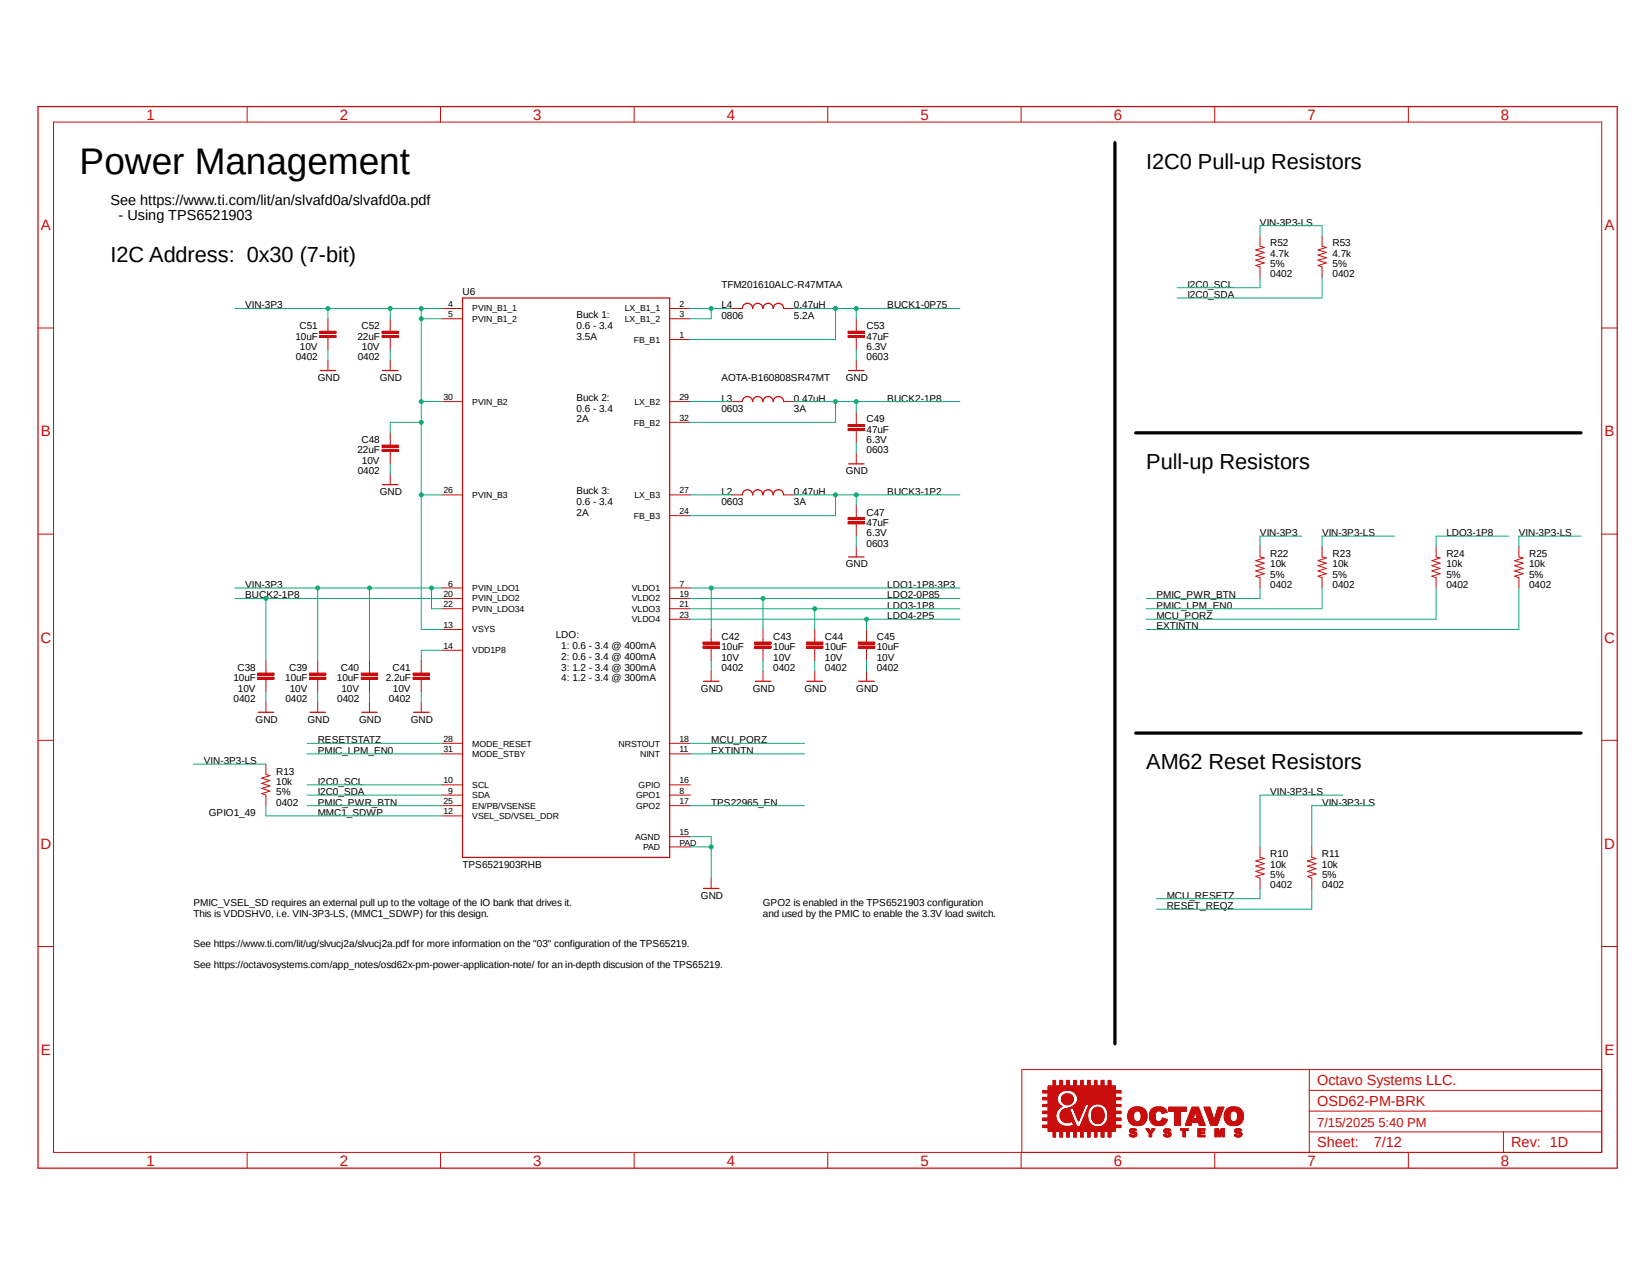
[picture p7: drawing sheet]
<svg xmlns="http://www.w3.org/2000/svg" width="279mm" height="216mm" viewBox="0 0 279 216" stroke-linecap="round" stroke-linejoin="round" font-family="sans-serif">
<path d="M191.2 4.1l-187.1 103.9M4.1 107.9l187.2 103.9" fill="none" stroke="#fff" stroke-width=".17"/>
<path d="M188.7 24.1v152.5M192.2 73.2h75.3M192.2 124h75.3" fill="none" stroke="#000" stroke-width=".55"/>
<g fill="none" stroke="#c90d0c" stroke-width=".34">
<path d="M54.1 56.2h2.8M54.1 56.9h2.8M64.6 56.2h2.8M64.6 56.9h2.8M143.5 56.2h2.8M143.5 56.9h2.8M64.6 75.5h2.8M64.6 76.2h2.8M143.5 72h2.8M143.5 72.7h2.8M143.5 87.8h2.8M143.5 88.5h2.8"/>
<path d="M43.6 114h2.8M43.6 114.8h2.8M52.4 114h2.8M52.4 114.8h2.8M61.1 114h2.8M61.1 114.8h2.8M69.9 114h2.8M69.9 114.8h2.8M119 108.8h2.8M119 109.5h2.8M127.7 108.8h2.8M127.7 109.5h2.8"/>
<path d="M136.5 108.8h2.8M136.5 109.5h2.8M145.2 108.8h2.8M145.2 109.5h2.8"/>
</g>
<g fill="none" stroke="#c90d0c" stroke-width=".17">
<path d="M41.8 18v2.7M74.5 18v2.7M107.3 18v2.7M140.1 18v2.7M172.8 18v2.7M205.6 18v2.7M238.3 18v2.7M9.1 20.7h262v174.3h-262zM213.2 39.9v1.8l.8 .2-1.5 .4 1.5 .4-1.5 .5 1.5 .4-1.5 .4 1.5 .5-1.5 .4 .7 .3v1.7M223.7 39.9v1.8l.8 .2-1.4 .4 1.4 .4-1.4 .5 1.4 .4-1.4 .4 1.4 .5-1.4 .4 .6 .3v1.7M6.4 55.5h2.7M54.1 56h2.8v.4h-2.8z"/>
<path d="M54.1 56.8h2.8v.3h-2.8zM55.5 53.9v2.1M55.5 57.1v2.1M64.6 56h2.8v.4h-2.8zM64.6 56.8h2.8v.3h-2.8zM66 53.9v2.1M66 57.1v2.1M74.8 52.2h3.5M74.8 53.9h3.5M113.3 52.2h3.5M113.3 53.9h3.5M113.3 57.4h3.5"/>
<path d="M123.9 52.2h1.7M132.6 52.2h1.8M143.5 56h2.8v.4h-2.8zM143.5 56.8h2.8v.3h-2.8zM144.9 53.9v2.1M144.9 57.1v2.1M271.1 55.5h2.6M55.5 61v1.7M64.6 75.3h2.8v.3h-2.8zM64.6 76h2.8v.4h-2.8zM66 61v1.7M66 73.2v2.1"/>
<path d="M66 76.4v2.1M74.8 67.9h3.5M113.3 67.9h3.5M113.3 71.5h3.5M123.9 67.9h1.7M132.6 67.9h1.8M143.5 71.8h2.8v.4h-2.8zM143.5 72.5h2.8v.4h-2.8zM144.9 61v1.7M144.9 69.7v2.1M144.9 72.9v2.1M144.9 76.7v1.8"/>
<path d="M6.4 90.4h2.7M66 80.2v1.8M74.8 83.7h3.5M74.8 99.5h3.5M113.3 83.7h3.5M113.3 99.5h3.5M113.3 87.2h3.5M123.9 83.7h1.7M132.6 83.7h1.8M143.5 87.6h2.8v.3h-2.8zM143.5 88.3h2.8v.3h-2.8zM144.9 85.5v2.1"/>
<path d="M144.9 88.6v2.1M144.9 92.5v1.7M213.2 92.5v1.7l.8 .2-1.5 .5 1.5 .4-1.5 .4 1.5 .5-1.5 .4 1.5 .5-1.5 .4 .7 .2v1.8M223.7 92.5v1.7l.8 .2-1.4 .5 1.4 .4-1.4 .4 1.4 .5-1.4 .4 1.4 .5-1.4 .4 .6 .2v1.8M243 92.5v1.7l.7 .2-1.4 .5 1.4 .4-1.4 .4 1.4 .5-1.4 .4 1.4 .5-1.4 .4 .7 .2v1.8M257 92.5v1.7l.8 .2-1.5 .5 1.5 .4-1.5 .4 1.5 .5-1.5 .4 1.5 .5-1.5 .4 .7 .2v1.8M271.1 90.4h2.6M43.6 113.9h2.8v.3h-2.8zM43.6 114.6h2.8v.3h-2.8zM45 111.8v2.1M45 114.9v2.1M45 118.8v1.7"/>
<path d="M52.4 113.9h2.8v.3h-2.8zM52.4 114.6h2.8v.3h-2.8zM53.8 111.8v2.1M53.8 114.9v2.1M53.8 118.8v1.7M61.1 113.9h2.8v.3h-2.8zM61.1 114.6h2.8v.3h-2.8zM62.5 111.8v2.1M62.5 114.9v2.1M62.5 118.8v1.7M69.9 113.9h2.8v.3h-2.8zM69.9 114.6h2.8v.3h-2.8z"/>
<path d="M71.3 111.8v2.1M71.3 114.9v2.1M71.3 118.8v1.7M74.8 101.3h3.5M74.8 103h3.5M74.8 106.5h3.5M74.8 110h3.5M113.3 101.3h3.5M113.3 103h3.5M113.3 104.8h3.5M119 108.6h2.8v.4h-2.8zM119 109.3h2.8v.3h-2.8z"/>
<path d="M120.4 106.5v2.1M120.4 109.7v2.1M120.4 113.5v1.8M127.7 108.6h2.8v.4h-2.8zM127.7 109.3h2.8v.3h-2.8zM129.1 106.5v2.1M129.1 109.7v2.1M129.1 113.5v1.8M136.5 108.6h2.8v.4h-2.8zM136.5 109.3h2.8v.3h-2.8zM137.9 106.5v2.1M137.9 109.7v2.1"/>
<path d="M137.9 113.5v1.8M145.2 108.6h2.8v.4h-2.8zM145.2 109.3h2.8v.3h-2.8zM146.6 106.5v2.1M146.6 109.7v2.1M146.6 113.5v1.8M6.4 125.3h2.7M45 129.3v1.8l.7 .1-1.4 .5 1.4 .4-1.4 .4 1.4 .5-1.4 .4 1.4 .5-1.4 .4 .7 .2v1.8M74.8 132.8h3.5M74.8 134.5h3.5M74.8 136.3h3.5M74.8 138h3.5"/>
<path d="M74.8 125.8h3.5M74.8 127.6h3.5M113.3 132.8h3.5M113.3 134.5h3.5M113.3 136.3h3.5M113.3 125.8h3.5M113.3 127.6h3.5M271.1 125.3h2.6M113.3 143.3h3.5M113.3 141.6h3.5M120.4 148.6v1.7M213.2 143.3v1.8l.8 .1-1.5 .5 1.5 .4-1.5 .5 1.5 .4-1.5 .4 1.5 .5-1.5 .4 .7 .3v1.7"/>
<path d="M222 143.3v1.8l.7 .1-1.4 .5 1.4 .4-1.4 .5 1.4 .4-1.4 .4 1.4 .5-1.4 .4 .7 .3v1.7M6.4 160.1h2.7M271.1 160.1h2.6M41.8 195v2.7M74.5 195v2.7M107.3 195v2.7M140.1 195v2.7M172.8 195v2.7M176.4 188h2.5M176.4 190.8h13.3M176.4 190.7h13.3M176.4 190.6h9.3"/>
<path d="M176.4 190.6h8.9M176.4 190.5h3.9M176.4 190.5h3.6M176.4 190.5h3.5M176.4 190.4h3.4M176.4 190.4h3.2M176.4 189.6h2.5M176.4 189.6h2.4M176.4 189.5h2.4M176.4 189.4h2.4M176.4 189.3h2.4M176.4 189.3h2.3"/>
<path d="M176.4 189.2h2.3M176.4 188.4h2.3M176.4 188.3h2.4M176.4 188.2h2.4M176.4 188.1h2.4M176.4 187.2h3.3M176.4 187.1h3.2M176.4 187.1h3.1M176.4 187h3.1M176.4 187h3M176.4 186.9h3M176.4 186.9h2.9"/>
<path d="M176.4 186.9h2.8M176.4 186.1h2.5M176.4 186h2.5M176.4 185.9h2.5M176.4 185.8h2.5M176.4 185.7h2.5M176.4 184.9h3M176.4 184.8h3.1M176.4 184.7h3.2M176.4 184.7h3.3M176.4 184.7h3.4M176.4 184.6h3.4"/>
<path d="M176.4 184.6h3.6M176.4 184.5h3.9M177.4 184.5h3.2M177.4 191.4h11.4M177.4 191.3h11.4M177.4 191.2h11.4M177.4 191.1h11.4M177.4 191h11.4M177.4 190.9h11.4M177.4 190.8h11.4M177.4 190.3h2.2M177.4 190.3h2.1"/>
<path d="M177.4 190.2h2M177.4 190.2h1.9M177.4 190.1h1.8M177.4 190h1.8M177.4 190h1.7M177.4 189.9h1.7M177.4 189.9h1.6M177.4 189.8h1.6M177.4 189.7h1.5M177.4 189.1h1.3M177.4 189h1.3M177.4 188.9h1.3"/>
<path d="M177.4 188.9h1.2M177.4 188.8h1.2M177.4 188.7h1.3M177.4 188.6h1.3M177.4 188.5h1.3M177.4 188h1.5M177.4 187.9h1.5M177.4 187.9h1.6M177.4 187.8h1.6M177.4 187.7h1.7M177.4 187.7h1.8M177.4 187.6h1.8"/>
<path d="M177.4 187.5h1.9M177.4 187.5h2M177.4 187.4h2M177.4 187.4h2.1M177.4 187.3h2.2M177.4 186.8h1.8M177.4 186.7h1.8M177.4 186.7h1.7M177.4 186.6h1.7M177.4 186.6h1.6M177.4 186.5h1.6M177.4 186.4h1.6"/>
<path d="M177.4 186.3h1.5M177.4 186.2h1.5M177.4 186.1h1.5M177.4 185.6h1.5M177.4 185.5h1.6M177.4 185.4h1.6M177.4 185.3h1.6M177.4 185.3h1.7M177.4 185.2h1.7M177.4 185.2h1.8M177.4 185.1h1.8M177.4 185h1.8"/>
<path d="M177.4 185h1.9M177.4 184.4h11.4M177.4 184.3h11.4M177.4 184.2h11.4M177.4 184.1h11.4M177.4 184h11.4M177.4 183.9h11.4M177.4 183.8h11.4M177.4 183.7h11.4M178.2 191.5h.4M178.2 192.4h.4M178.2 192.3h.4"/>
<path d="M178.2 192.2h.4M178.2 192.1h.4M178.2 192h.4M178.2 191.9h.4M178.2 191.8h.4M178.2 191.7h.4M178.2 191.6h.4M178.2 183.7h.4M178.2 183.6h.4M178.2 183.5h.4M178.2 183.4h.4M178.2 183.3h.4"/>
<path d="M178.2 183.2h.4M178.2 183.1h.4M178.2 183h.4M178.2 182.9h.4M178.2 182.8h.4M179.4 191.5h.4M179.4 192.4h.4M179.4 192.3h.4M179.4 192.2h.4M179.4 192.1h.4M179.4 192h.4M179.4 191.9h.4"/>
<path d="M179.4 191.8h.4M179.4 191.7h.4M179.4 191.6h.4M179.4 183.7h.4M179.4 183.6h.4M179.4 183.5h.4M179.4 183.4h.4M179.4 183.3h.4M179.4 183.2h.4M179.4 183.1h.4M179.4 183h.4M179.4 182.9h.4"/>
<path d="M179.4 182.8h.4M179.4 189.1h2.2M179.4 189h2.2M179.4 189h2.1M179.4 188.9h2.1M179.4 188.8h2.1M179.4 188.7h2M179.4 188.6h2M179.4 188.5h2M179.4 188.5h1.9M179.4 188.4h1.9M179.5 189.2h2.2"/>
<path d="M179.5 189.1h2.1M179.5 188.4h1.8M179.5 189.3h2.2M179.5 188.3h1.8M179.5 189.4h2.2M179.5 188.2h1.8M179.5 188.2h1.7M179.6 189.4h2.1M179.6 188.1h1.6M179.6 188h1.5M179.6 189.5h2.2M179.6 189.5h2.1"/>
<path d="M179.6 186.2h2M179.6 186.2h2.1M179.6 186.1h2.1M179.6 186h2.1M179.6 185.9h2.1M179.6 185.8h2.1M179.7 189.6h2.1M179.7 188h1.4M179.7 186.4h1.9M179.7 186.3h1.9M179.7 185.7h1.9M179.7 185.6h1.9"/>
<path d="M179.7 186.4h1.8M179.7 185.5h1.8M179.7 187.9h1.4M179.8 189.7h2M179.8 187.9h1.3M179.8 186.5h1.7M179.8 185.5h1.7M179.8 189.7h2.1M179.8 187.8h1.3M179.8 186.6h1.7M179.8 185.4h1.7M179.8 185.4h1.6"/>
<path d="M179.9 189.7h1.5M179.9 186.6h1.5M179.9 185.3h1.5M179.9 189.8h1.5M179.9 187.7h1.2M180 186.7h1.3M180 185.3h1.3M180 189.8h1.3M180 187.7h1M180 186.8h1.3M180 185.2h1.2M180.1 189.9h1"/>
<path d="M180.1 187.6h1M180.1 186.8h1M180.1 185.2h1M180.2 187.6h1.1M180.2 186.9h.9M180.2 185.1h.9M180.3 189.9h.8M180.3 186.9h.6M180.4 189.9h.5M180.4 185.1h.4M180.5 186.9h.3M180.5 191.5h.5"/>
<path d="M180.5 192.4h.5M180.5 192.3h.5M180.5 192.2h.5M180.5 192.1h.5M180.5 192h.5M180.5 191.9h.5M180.5 191.8h.5M180.5 191.7h.5M180.5 191.6h.5M180.5 187.5h.9M180.5 183.7h.5M180.5 183.6h.5"/>
<path d="M180.5 183.5h.5M180.5 183.4h.5M180.5 183.3h.5M180.5 183.2h.5M180.5 183.1h.5M180.5 183h.5M180.5 182.9h.5M180.5 182.8h.5M180.7 184.5h8.1M180.7 187.5h.8M180.8 187.5h2.7M181 190.5h1.2"/>
<path d="M181 187.4h2.5M181.1 187.4h2.4M181.1 184.5h8.6M181.2 190.5h1M181.3 187.3h2.2M181.3 184.6h8.4M181.4 190.5h.8M181.4 187.3h2.1M181.4 187.2h2.2M181.4 184.6h8.3M181.4 189.7h.5M181.5 190.4h.6"/>
<path d="M181.5 189.9h.4M181.5 189.8h.4M181.5 187.2h2.1M181.5 184.7h8.2M181.5 190h.4M181.6 190.1h.4M181.6 190h.4M181.6 184.7h8.1M181.6 190.2h.4M181.6 187.5h1.9M181.7 190.4h.4M181.7 190.3h.4"/>
<path d="M181.7 190.2h.4M181.7 187.7h1.6M181.7 187.7h1.7M181.7 187.6h1.7M181.7 187.1h1.9M181.7 184.7h8M181.7 191.5h.5M181.7 192.4h.5M181.7 192.3h.5M181.7 192.2h.5M181.7 192.1h.5M181.7 192h.5"/>
<path d="M181.7 191.9h.5M181.7 191.8h.5M181.7 191.7h.5M181.7 191.6h.5M181.7 187.8h1.6M181.7 183.7h.5M181.7 183.6h.5M181.7 183.5h.5M181.7 183.4h.5M181.7 183.3h.5M181.7 183.2h.5M181.7 183.1h.5"/>
<path d="M181.7 183h.5M181.7 182.9h.5M181.7 182.8h.5M181.7 187.9h1.6M181.7 187h1.9M181.7 184.8h8M181.8 188h1.5M181.8 187.9h1.5M181.8 187h1.9M181.8 188h1.4M181.8 184.8h7.9M181.9 188.2h1.2"/>
<path d="M181.9 188.2h1.3M181.9 188.1h1.3M181.9 186.9h1.8M181.9 184.9h7.8M181.9 188.3h1.2M181.9 186.9h3.3M181.9 188.4h1.2M181.9 185h6.9M182 188.5h1M182 188.4h1.1M182 186.9h3.3M182 185h6.8"/>
<path d="M182 188.6h1M182 186.8h3.5M182.1 188.7h.8M182.1 188.7h.9M182.1 188.6h.9M182.1 186.8h6.7M182.1 185.1h6.7M182.1 188.8h.8M182.1 186.7h6.7M182.1 185.2h6.7M182.2 188.9h.7M182.2 188.8h.7"/>
<path d="M182.2 186.7h6.6M182.2 186.6h6.6M182.2 185.2h6.6M182.2 189h.6M182.2 185.3h6.6M182.2 189.1h.6M182.3 189.2h.4M182.3 189.2h.5M182.3 189.1h.5M182.3 186.5h6.5M182.3 186.4h6.5M182.3 185.5h6.5"/>
<path d="M182.3 185.4h6.5M182.3 189.3h.4M182.3 186.3h6.5M182.3 186.2h6.5M182.3 185.8h7.4M182.3 185.7h7.4M182.3 185.6h6.5M182.4 189.4h.3M182.4 186.1h6.4M182.4 186.1h7.3M182.4 186h7.3M182.4 185.9h7.3"/>
<path d="M182.4 185.8h7.3M182.4 189.5h.2M182.5 189.6h.1M182.5 189.5h.1M182.5 189.7h.1M182.8 190.5h2.3M182.8 190.5h2.2M182.8 190.4h2.1M182.9 191.5h.4M182.9 192.4h.4M182.9 192.3h.4M182.9 192.2h.4"/>
<path d="M182.9 192.1h.4M182.9 192h.4M182.9 191.9h.4M182.9 191.8h.4M182.9 191.7h.4M182.9 191.6h.4M182.9 190.4h1.9M182.9 190.3h1.8M182.9 190.2h1.8M182.9 183.7h.4M182.9 183.6h.4M182.9 183.5h.4"/>
<path d="M182.9 183.4h.4M182.9 183.3h.4M182.9 183.2h.4M182.9 183.1h.4M182.9 183h.4M182.9 182.9h.4M182.9 182.8h.4M182.9 190.2h1.7M183 190.2h1.5M183 190.1h1.5M183 190h1.5M183 190h1.4"/>
<path d="M183 189.9h1.4M183.1 189.9h1.3M183.1 189.9h1.2M183.1 189.8h1.2M183.1 189.7h1.2M183.1 189.7h1.1M183.2 189.7h1M183.2 189.6h1M183.2 189.5h.9M183.3 189.5h.8M183.3 189.4h.8M183.3 189.3h.8"/>
<path d="M183.3 189.2h.8M183.4 189.1h.7M183.4 189h.7M183.5 189h.6M183.5 188.9h.6M183.5 188.8h.6M183.6 188.7h.5M183.6 188.6h.5M183.6 188.5h.5M183.7 188.5h.4M183.7 188.4h.4M183.7 188.3h.4"/>
<path d="M183.8 188.2h.3M183.8 188.1h.3M183.9 188h.2M183.9 187.9h.3M183.9 187.8h.3M184 187.7h.3M184 191.5h.5M184 192.4h.5M184 192.3h.5M184 192.2h.5M184 192.1h.5M184 192h.5"/>
<path d="M184 191.9h.5M184 191.8h.5M184 191.7h.5M184 191.6h.5M184 187.6h.3M184 183.7h.5M184 183.6h.5M184 183.5h.5M184 183.4h.5M184 183.3h.5M184 183.2h.5M184 183.1h.5"/>
<path d="M184 183h.5M184 182.9h.5M184 182.8h.5M184.1 187.5h.3M184.1 187.4h.3M184.1 187.4h.4M184.1 187.3h.4M184.1 187.3h.5M184.1 187.2h.5M184.2 187.2h.5M184.2 187.1h.6M184.3 187h.6"/>
<path d="M184.3 186.9h.8M184.7 189.2h2.1M184.7 189.1h2.1M184.7 189h2.2M184.7 188.9h2.2M184.7 188.8h2.2M184.7 188.7h2.2M184.7 188.6h2.2M184.7 188.5h2.2M184.7 188.4h2.2M184.7 188.4h2.1M184.7 188.3h2.1"/>
<path d="M184.7 188.2h2.1M184.8 189.4h2M184.8 189.3h2M184.8 188.1h2M184.8 188h2M184.8 189.4h1.9M184.8 188h1.9M184.9 189.5h1.8M184.9 187.9h1.8M184.9 189.7h1.7M184.9 189.6h1.7M184.9 189.6h1.8"/>
<path d="M184.9 187.8h1.7M185 189.7h1.6M185 187.7h1.6M185 189.8h1.6M185 189.8h1.5M185.1 187.6h1.4M185.1 189.9h1.3M185.2 189.9h1.2M185.2 187.5h1.2M185.2 191.5h.4M185.2 192.4h.4M185.2 192.3h.4"/>
<path d="M185.2 192.2h.4M185.2 192.1h.4M185.2 192h.4M185.2 191.9h.4M185.2 191.8h.4M185.2 191.7h.4M185.2 191.6h.4M185.2 183.7h.4M185.2 183.6h.4M185.2 183.5h.4M185.2 183.4h.4M185.2 183.3h.4"/>
<path d="M185.2 183.2h.4M185.2 183.1h.4M185.2 183h.4M185.2 182.9h.4M185.2 182.8h.4M185.3 190h1.1M185.3 187.5h1M185.3 190h1M185.3 187.4h1M185.4 187.4h.8M185.5 190.1h.6M185.6 190.1h.3"/>
<path d="M185.7 187.3h.2M185.9 190.6h3.8M186.1 186.8h2.7M186.3 186.9h3.4M186.3 190.6h3.4M186.4 191.5h.4M186.4 192.4h.4M186.4 192.3h.4M186.4 192.2h.4M186.4 192.1h.4M186.4 192h.4M186.4 191.9h.4"/>
<path d="M186.4 191.8h.4M186.4 191.7h.4M186.4 191.6h.4M186.4 186.9h3.3M186.4 183.7h.4M186.4 183.6h.4M186.4 183.5h.4M186.4 183.4h.4M186.4 183.3h.4M186.4 183.2h.4M186.4 183.1h.4M186.4 183h.4"/>
<path d="M186.4 182.9h.4M186.4 182.8h.4M186.4 190.5h3.3M186.5 186.9h3.2M186.5 190.5h3.2M186.6 190.5h3.1M186.6 187h3.1M186.6 190.4h3.1M186.7 187h3M186.7 187.1h3M186.8 190.4h2.9M186.8 190.3h2"/>
<path d="M186.8 187.1h2.9M186.8 187.2h2.9M186.9 190.3h1.9M186.9 190.2h1.9M186.9 187.2h2.8M187 190.2h1.8M187 187.3h1.8M187 190.1h1.8M187.1 190.1h1.7M187.1 187.4h1.7M187.1 190h1.7M187.2 190h1.6"/>
<path d="M187.2 189.9h1.6M187.2 187.5h1.6M187.2 187.4h1.6M187.2 187.6h1.6M187.2 189.8h1.6M187.3 189.8h1.5M187.3 187.7h1.5M187.3 187.6h1.5M187.3 189.7h1.5M187.3 187.8h1.5M187.4 189.7h1.4M187.4 189.6h2.3"/>
<path d="M187.4 189.5h2.3M187.4 188h1.4M187.4 187.9h1.4M187.4 187.8h1.4M187.4 188h2.3M187.4 189.4h2.3M187.4 188.1h2.3M187.5 189.3h2.2M187.5 189.2h2.2M187.5 188.3h2.2M187.5 188.2h2.2M187.5 188.1h2.2"/>
<path d="M187.5 189.1h1.3M187.5 189h1.3M187.5 188.9h1.3M187.5 188.8h1.3M187.5 188.7h1.3M187.5 188.6h1.3M187.5 188.5h1.3M187.5 188.4h2.2M187.5 191.5h.5M187.5 192.4h.5M187.5 192.3h.5M187.5 192.2h.5"/>
<path d="M187.5 192.1h.5M187.5 192h.5M187.5 191.9h.5M187.5 191.8h.5M187.5 191.7h.5M187.5 191.6h.5M187.5 183.7h.5M187.5 183.6h.5M187.5 183.5h.5M187.5 183.4h.5M187.5 183.3h.5M187.5 183.2h.5"/>
<path d="M187.5 183.1h.5M187.5 183h.5M187.5 182.9h.5M187.5 182.8h.5M190.8 189.1h1.1M190.8 189h1.1M190.8 188.9h1.1M190.8 188.8h1.1M190.8 188.7h1.1M190.8 188.6h1.1M190.9 189.3h1M190.9 189.2h1"/>
<path d="M190.9 189.1h1M190.9 188.6h1M190.9 188.5h1M190.9 188.4h1M190.9 189.4h1M190.9 188.3h1M191 189.6h1M191 189.5h1M191 189.5h.9M191 188.3h.9M191 188.2h1M191 188.2h1.1"/>
<path d="M191 189.6h1.1M191 188.1h1.1M191.1 188h1.2M191.1 189.8h2.8M191.1 189.7h1.2M191.1 189.7h1.1M191.1 189.7h1M191.1 188h1.1M191.1 188h2.8M191.1 192h.5M191.1 192h.4M191.1 191.9h.4"/>
<path d="M191.1 187.9h2.8M191.1 192.1h.5M191.1 191.4h.5M191.1 191.3h.5M191.1 189.9h2.7M191.1 187.9h2.7M191.1 187.8h2.7M191.2 192.2h1.1M191.2 191.5h.8M191.2 191.4h.7M191.2 191.3h.4M191.2 191.2h.4"/>
<path d="M191.2 189.9h2.6M191.2 187.8h2.6M191.2 191.5h.9M191.2 191.6h1M191.2 191.2h1.1M191.2 191.1h1.1M191.2 190h2.6M191.3 192.3h1M191.3 191.9h.2M191.3 191.6h1M191.3 191.6h.9M191.3 191.1h1"/>
<path d="M191.3 191.1h.9M191.3 190h2.4M191.3 187.7h2.4M191.3 192.3h.9M191.3 190.1h2.4M191.3 190.1h2.3M191.3 187.6h2.3M191.4 191.7h.9M191.4 191h.7M191.4 190.2h2.2M191.4 187.6h2.2M191.4 192.4h.7"/>
<path d="M191.4 190.2h2.1M191.5 191h.5M191.5 187.5h2M191.5 190.2h2M191.6 192.4h.3M191.6 191.8h.8M191.6 190.3h1.8M191.6 187.5h1.8M191.6 190.3h1.7M191.6 187.4h1.7M191.7 191.8h.7M191.7 190.4h1.6"/>
<path d="M191.7 187.4h1.6M191.8 191.2h.5M191.9 192.1h.5M191.9 191.9h.5M191.9 190.4h1.2M191.9 191.3h.4M191.9 187.3h1.1M192 192h.4M192.1 187.3h.8M192.2 190.5h.6M192.7 188h1.2M192.7 189.7h1.2"/>
<path d="M192.8 189.7h1.1M192.8 188h1.1M192.9 189.7h1M192.9 189.6h1.1M192.9 188.1h1.1M192.9 188.2h1.1M193 189.6h1M193 189.5h1M193 188.2h1M193 189.4h1M193 188.3h1.1M193 188.3h1"/>
<path d="M193.1 189.4h1M193.1 189.3h1M193.1 189.2h1M193.1 188.6h1M193.1 188.5h1M193.1 188.4h1M193.1 188.3h1M193.1 189.1h1M193.1 189h1M193.1 188.9h1M193.1 188.8h1M193.1 188.7h1"/>
<path d="M193.9 191h.5M194 191.1h.5M194.1 191.2h.4M194.1 191.1h.4M194.1 191.3h.5M194.1 191.2h.5M194.2 191.4h.4M194.2 191.3h.4M194.2 191.4h1M194.3 191.5h.8M194.3 191.6h.7M194.3 191.6h.8"/>
<path d="M194.4 191.6h.6M194.4 191.7h.5M194.5 192.4h.4M194.5 192.3h.4M194.5 192.2h.4M194.5 192.1h.4M194.5 192h.4M194.5 191.9h.4M194.5 191.8h.4M194.5 189.3h1M194.5 189.2h1M194.5 189.1h1"/>
<path d="M194.5 189h1M194.5 188.9h1M194.5 188.8h1M194.5 188.7h1M194.5 188.6h1M194.5 188.5h1M194.5 188.4h1M194.6 189.4h.9M194.6 189.3h.9M194.6 188.4h.9M194.6 188.3h.9M194.6 188.3h1"/>
<path d="M194.6 189.6h1M194.6 189.5h1M194.6 188.2h1M194.6 188.2h1.1M194.6 189.6h1.1M194.6 188.1h1.1M194.7 188h1.2M194.7 189.8h2.7M194.7 189.7h1.2M194.7 189.7h1.1M194.7 189.7h1M194.7 188h1.1"/>
<path d="M194.7 188h2.7M194.7 191.4h.5M194.7 191.3h.5M194.7 187.9h2.7M194.8 191.3h.4M194.8 189.9h2.6M194.8 187.8h2.6M194.8 191.2h.5M194.8 187.8h2.5M194.9 191.2h.4M194.9 190h2.4M194.9 187.7h2.4"/>
<path d="M194.9 191.1h.4M194.9 191.1h.5M194.9 187.7h2.3M194.9 191h.6M194.9 190.1h2.3M194.9 187.6h2.3M195 191h.5M195 190.1h2.2M195 187.6h2.1M195 190.2h2.1M195.1 190.2h2M195.1 187.5h2"/>
<path d="M195.1 187.5h1.9M195.2 190.2h1.8M195.2 190.3h1.7M195.2 187.5h1.7M195.3 190.3h1.6M195.3 187.4h1.6M195.3 187.4h1.5M195.4 190.4h1.4M195.5 190.4h1.2M195.5 187.3h1.1M195.7 187.3h.8M195.8 190.5h.6"/>
<path d="M196.3 189.7h1.1M196.3 188h1.1M196.4 189.7h1M196.4 189.7h1.1M196.4 188h1M196.5 189.6h1M196.5 188.1h1M196.6 189.6h.9M196.6 189.5h.9M196.6 188.2h.9M196.6 189.4h1M196.6 188.3h.8"/>
<path d="M196.6 189.4h.8M196.6 188.4h.3M196.6 188.3h.4M196.6 188.3h.6M196.7 189.3h.5M196.7 189.3h.4M196.7 189.2h.3M196.7 188.4h.1M196.7 189.1l.2 .1M196.9 191.9h.4M196.9 192.2h1.2M196.9 192.1h.5"/>
<path d="M196.9 192h.5M196.9 191.5h.9M196.9 191.4h.7M196.9 191.4h.5M196.9 191.3h.5M196.9 191.2h.5M197 191.5h.9M197 192.2h1.1M197 191.2h1.1M197 192.3h1M197 191.6h1M197 191.1h1.1"/>
<path d="M197.1 191.9h.2M197.1 191.6h1M197.1 191.1h.9M197.1 192.3h.9M197.1 191.7h1M197.2 192.4h.7M197.2 191h.7M197.3 191.7h.9M197.3 191h.5M197.4 192.4h.3M197.4 191.8h.8M197.5 191.8h.7"/>
<path d="M197.6 191.2h.5M197.6 191.9h.6M197.7 192.1h.5M197.7 191.3h.4M197.7 191.9h.5M197.7 191.3h.5M197.8 188h2.9M197.8 192h.4M197.8 191.9h.4M197.8 187.9h2.9M197.8 187.8h2.9M197.8 187.7h2.9"/>
<path d="M197.8 187.6h2.9M197.8 187.5h2.9M197.8 187.4h2.9M197.8 187.3h2.9M198.8 190.4h1M198.8 190.3h1M198.8 190.2h1M198.8 190.1h1M198.8 190h1M198.8 189.9h1M198.8 189.8h1M198.8 189.7h1"/>
<path d="M198.8 189.6h1M198.8 189.5h1M198.8 189.4h1M198.8 189.3h1M198.8 189.2h1M198.8 189.1h1M198.8 189h1M198.8 188.9h1M198.8 188.8h1M198.8 188.7h1M198.8 188.6h1M198.8 188.5h1"/>
<path d="M198.8 188.4h1M198.8 188.3h1M198.8 188.2h1M198.8 188.1h1M199.8 191.3h1.3M199.8 191.2h1.3M199.8 191.1h1.3M199.8 191h1.3M200.2 191.5h.4M200.2 192.4h.4M200.2 192.3h.4M200.2 192.2h.4"/>
<path d="M200.2 192.1h.4M200.2 192h.4M200.2 191.9h.4M200.2 191.8h.4M200.2 191.7h.4M200.2 191.6h.4M200.2 191.4h.4M200.2 191.3h.4M200.2 191.3h.5M200.6 190.4h1M200.6 190.3h1M200.6 190.2h1"/>
<path d="M200.7 190.2h.9M200.7 190.1h.9M200.7 190h1M200.7 189.9h1M200.8 189.9h3M200.8 189.8h3M200.8 189.8h2.9M200.8 189.7h2.9M200.9 189.6h2.8M200.9 189.5h2.7M201 189.4h2.6M201 189.3h2.5"/>
<path d="M201 189.2h.9M201 189.1h.9M201 189.1h1M201.1 189.1h.9M201.1 189h.9M201.1 188.9h.9M201.2 188.9h.9M201.2 188.8h.9M201.2 188.7h.9M201.2 188.6h.9M201.3 188.6h.8M201.3 188.5h.8"/>
<path d="M201.3 188.4h.9M201.4 188.3h.8M201.4 188.2h.8M201.4 188.1h1.7M201.5 188h1.6M201.5 187.9h1.5M201.5 187.8h1.5M201.6 187.7h1.3M201.6 187.6h1.3M201.6 187.5h1.3M201.7 187.5h1.2M201.7 187.4h1.2"/>
<path d="M201.8 187.3h1M202.3 188.2h.9M202.3 188.2h.8M202.3 188.3h.9M202.4 188.4h.8M202.4 188.6h.8M202.4 188.5h.8M202.4 188.8h1M202.4 188.8h.9M202.4 188.7h.9M202.4 188.6h.9M202.5 188.9h.9"/>
<path d="M202.5 188.8h.9M202.5 189h1M202.5 189h.9M202.6 189.1h.9M202.6 189.2h.9M202.7 191.5h1.2M202.7 192.4h1.2M202.7 192.3h1.2M202.7 192.2h1.2M202.7 192.1h1.2M202.7 192h.5M202.7 191.9h.5"/>
<path d="M202.7 191.8h.5M202.7 191.8h1.2M202.7 191.7h1.2M202.7 191.6h1.2M202.7 191.5h.5M202.7 191.4h.5M202.7 191.3h.5M202.7 191.2h1.2M202.7 191.1h1.2M202.7 191h1.2M202.8 189.9h1M202.9 190.2h1"/>
<path d="M202.9 190.1h1M202.9 190.1h.9M202.9 190h.9M202.9 190.3h1M202.9 190.4h1.1M202.9 190.4h1M203.8 187.4h1M203.8 187.3h.9M203.8 187.5h1M203.8 187.6h1.1M203.9 187.7h1M203.9 187.6h1"/>
<path d="M203.9 187.8h1M204 188h.9M204 187.9h.9M204 188h1M204 188.1h1M204.1 188.3h1M204.1 188.2h.9M204.1 188.4h1M204.2 188.5h.9M204.2 188.4h.9M204.2 188.6h.9M204.3 188.7h.9"/>
<path d="M204.3 188.6h.8M204.3 188.8h.9M204.3 189h1M204.3 188.9h1M204.3 188.9h.9M204.4 189.1h.9M204.4 189h.9M204.5 189.3h.9M204.5 189.2h.8M204.5 189.4h.9M204.6 189.5h.8M204.6 189.4h.8"/>
<path d="M204.6 189.6h1.7M204.6 189.7h1.6M204.7 189.9h1.5M204.7 189.8h1.5M204.7 189.7h1.5M204.7 190h1.4M204.7 189.9h1.4M204.8 190.1h1.3M204.8 190h1.3M204.8 190.2h1.3M204.9 190.2h1.1M204.9 190.2h1.2"/>
<path d="M204.9 190.4h1.1M204.9 190.3h1.1M205.5 189.5h.8M205.5 189.4h.8M205.5 189.4h.9M205.5 189.3h.9M205.5 189.2h.9M205.6 195v2.7M205.6 189.2h.8M205.6 189.1h.9M205.6 191.5h.4M205.6 192.4h.4"/>
<path d="M205.6 192.3h.4M205.6 192.2h.4M205.6 192.1h.4M205.6 192h.4M205.6 191.9h.4M205.6 191.8h.4M205.6 191.7h.4M205.6 191.6h.4M205.6 191.4h.4M205.6 191.4h.7M205.6 191.3h.7M205.6 191.2h.7"/>
<path d="M205.6 191.2h.6M205.6 191.1h.6M205.6 191h.6M205.6 189h.9M205.7 191h.5M205.7 189h.8M205.7 188.9h.8M205.7 188.8h.8M205.7 188.8h.9M205.7 188.7h.9M205.7 188.6h.9M205.7 188.6h1"/>
<path d="M205.8 188.5h.9M205.8 188.4h.9M205.8 188.3h.9M205.9 188.3h.9M205.9 188.2h.9M205.9 188h1M205.9 188.1h.9M205.9 188h.9M206 187.9h.9M206 187.8h.9M206 187.7h1M206 191.5h.3"/>
<path d="M206 191.4h.3M206 187.6h1M206.1 191.6h.3M206.1 191.6h.2M206.1 187.6h.9M206.1 187.5h1M206.1 191.9h.6M206.1 191.8h.6M206.1 191.8h.3M206.1 191.7h.3M206.1 187.4h1M206.1 187.3h1"/>
<path d="M206.2 192.1h.5M206.2 192h.5M206.2 192.2h.4M206.2 192.2h.5M206.2 192.4h.4M206.2 192.3h.4M206.5 191.8h.2M206.5 191.7h.3M206.5 191.5h.3M206.5 191.6h.3M206.5 191.4h.3M206.5 191.3h.7"/>
<path d="M206.6 191.2h.6M206.6 191.1h.6M206.6 191h.6M206.7 191h.5M206.9 191.5h.3M206.9 192.4h.3M206.9 192.3h.3M206.9 192.2h.3M206.9 192.1h.3M206.9 192h.3M206.9 191.9h.3M206.9 191.8h.3"/>
<path d="M206.9 191.7h.3M206.9 191.6h.3M206.9 191.4h.3M207.2 189.2h1M207.2 189.1h1M207.2 189h1M207.2 188.9h1M207.2 188.8h1M207.2 188.7h1M207.2 188.6h1M207.2 188.5h1M207.2 189.4h1"/>
<path d="M207.2 189.3h1M207.2 188.4h1M207.2 188.3h1M207.3 189.5h1M207.3 189.4h.9M207.3 188.3h.9M207.3 188.3h1M207.3 188.2h1M207.3 189.6h1.1M207.3 189.6h1M207.3 188.2h1.1M207.3 188.1h1.1"/>
<path d="M207.3 188h1.3M207.3 189.8h2.9M207.3 189.7h1.3M207.3 189.7h1.2M207.3 189.7h1.1M207.3 188h1.2M207.3 188h2.9M207.4 189.8h2.8M207.4 187.9h2.8M207.4 189.9h2.8M207.5 189.9h2.6M207.5 187.8h2.6"/>
<path d="M207.6 190h2.4M207.6 190h2.5M207.6 187.7h2.5M207.6 187.7h2.4M207.6 190.1h2.4M207.6 190.1h2.3M207.6 187.6h2.4M207.7 190.2h2.2M207.7 187.6h2.2M207.7 190.2h2.1M207.8 187.5h2M207.9 190.2h1.9"/>
<path d="M207.9 190.3h1.8M207.9 187.5h1.8M207.9 190.3h1.7M207.9 187.4h1.7M208 187.4h1.6M208.1 190.4h1.4M208.2 190.4h1.2M208.2 187.3h1.1M208.4 187.3h.8M208.5 190.5h.6M208.9 191.9h.4M208.9 192.1h.5"/>
<path d="M208.9 192h.4M209 191.5h.8M209 192.2h1.1M209 192.1h.5M209 191.4h.6M209 191.4h.4M209 191.3h.4M209 191.3h.3M209 191.2h.4M209 191.2h1.1M209 188h1.2M209 192.3h1"/>
<path d="M209 191.6h1M209 191.1h1.1M209 189.7h1.2M209 191.6h1.1M209 191.1h1M209.1 191.9h.2M209.1 191.1h.9M209.1 192.3h.8M209.1 189.7h1.1M209.1 188h1.1M209.2 192.4h.6M209.2 191.7h.9"/>
<path d="M209.2 191h.7M209.2 189.7h1.1M209.2 188.1h1.1M209.2 189.6h1.1M209.3 191.7h.8M209.3 188.2h1M209.3 191h.5M209.3 189.6h1M209.3 189.5h1M209.3 192.4h.5M209.3 189.5h1.1M209.3 188.3h1.1"/>
<path d="M209.4 191.8h.7M209.4 189.4h1M209.4 189.3h1M209.4 189.2h1M209.4 188.5h1M209.4 188.4h1M209.4 188.3h1M209.4 189.1h1M209.4 189h1M209.4 188.9h1M209.4 188.8h1M209.4 188.7h1"/>
<path d="M209.4 188.6h1M209.5 191.8h.7M209.6 191.9h.6M209.6 191.2h.5M209.6 192.1h.5M209.7 191.3h.4M209.7 192.1h.5M209.7 191.9h.5M209.8 192h.4M209.8 191.9h.4M221.6 191.5h49.5M221.6 181v14"/>
<path d="M221.6 188h49.5M221.6 184.5h49.5M238.3 195v2.7M254.4 191.5v3.5M271.1 181h-98.2v14"/>
</g>
<g fill="none" stroke="#c90d0c" stroke-width=".21">
<path d="M6.4 18h267.3v179.7h-267.3zM78.3 50.4h35v94.7h-35zM125.6 52.2a.89 .89 0 0 1 .9-.9 .89 .89 0 0 1 .9 .9 .87 .87 0 0 1 .8-.9 .87 .87 0 0 1 .9 .9 .87 .87 0 0 1 .9-.9 .87 .87 0 0 1 .9 .9 .89 .89 0 0 1 .8-.9 .89 .89 0 0 1 .9 .9M54.2 62.7h2.6M64.7 62.7h2.7M125.6 67.9a.89 .89 0 0 1 .9-.8 .89 .89 0 0 1 .9 .8 .87 .87 0 0 1 .8-.8 .87 .87 0 0 1 .9 .8 .87 .87 0 0 1 .9-.8 .87 .87 0 0 1 .9 .8 .89 .89 0 0 1 .8-.8 .89 .89 0 0 1 .9 .8M143.6 62.7h2.6M143.6 78.5h2.6M64.7 82h2.7M125.6 83.7a.89 .89 0 0 1 .9-.9 .89 .89 0 0 1 .9 .9 .87 .87 0 0 1 .8-.9 .87 .87 0 0 1 .9 .9 .87 .87 0 0 1 .9-.9 .87 .87 0 0 1 .9 .9 .89 .89 0 0 1 .8-.9 .89 .89 0 0 1 .9 .9M143.6 94.2h2.6M119 115.3h2.7"/>
<path d="M127.8 115.3h2.6M136.6 115.3h2.6M145.3 115.3h2.7M43.7 120.5h2.6M52.5 120.5h2.6M61.2 120.5h2.6M70 120.5h2.6M119 150.3h2.7"/>
</g>
<path d="M116.8 143.3h3.6M116.8 141.6h3.6v7" fill="none" stroke="#0dab76" stroke-width=".17"/>
<circle cx="120.4" cy="143.3" r=".33" fill="#0dab76"/>
<g fill="none" stroke="#0dab76" stroke-width=".17">
<path d="M55.5 59.2v1.8M66 59.2v1.8M134.4 52.2h28M144.9 52.2v1.7M144.9 59.2v1.8M66 78.5v1.7M144.9 75v1.7M144.9 90.7v1.8M213.2 99.5v1.8h-19.2M223.7 99.5v3.5h-29.7M45 117v1.8M53.8 117v1.8"/>
<path d="M62.5 117v1.8M71.3 117v1.8M120.4 111.8v1.7M129.1 111.8v1.7M137.9 111.8v1.7M146.6 111.8v1.7M52 136.3h22.8M52 125.8h22.8M52 127.6h22.8"/>
<circle cx="120.4" cy="143.3" r=".33"/>
</g>
<circle cx="144.9" cy="52.2" r=".33" fill="#0dab76"/>
<g fill="none" stroke="#0dab76" stroke-width=".17">
<path d="M141.4 52.2v5.2"/>
<circle cx="144.9" cy="52.2" r=".33"/>
</g>
<circle cx="141.4" cy="52.2" r=".33" fill="#0dab76"/>
<g fill="none" stroke="#0dab76" stroke-width=".17">
<path d="M116.8 57.4h24.6M116.8 101.3h45.6M129.1 101.3v5.2"/>
<circle cx="141.4" cy="52.2" r=".33"/>
</g>
<circle cx="129.1" cy="101.3" r=".33" fill="#0dab76"/>
<g fill="none" stroke="#0dab76" stroke-width=".17">
<path d="M134.4 83.7h28M144.9 83.7v1.8"/>
<circle cx="129.1" cy="101.3" r=".33"/>
</g>
<circle cx="144.9" cy="83.7" r=".33" fill="#0dab76"/>
<g fill="none" stroke="#0dab76" stroke-width=".17">
<path d="M141.4 83.7v3.5h-24.6"/>
<circle cx="144.9" cy="83.7" r=".33"/>
</g>
<circle cx="141.4" cy="83.7" r=".33" fill="#0dab76"/>
<g fill="none" stroke="#0dab76" stroke-width=".17">
<path d="M116.8 103h45.6M137.9 103v3.5"/>
<circle cx="141.4" cy="83.7" r=".33"/>
</g>
<circle cx="137.9" cy="103" r=".33" fill="#0dab76"/>
<g fill="none" stroke="#0dab76" stroke-width=".17">
<path d="M116.8 52.2h7.1M120.4 52.2v1.7h-3.6M255.3 90.7h-12.3v1.8M74.8 110h-3.5v1.8"/>
<circle cx="137.9" cy="103" r=".33"/>
</g>
<circle cx="120.4" cy="52.2" r=".33" fill="#0dab76"/>
<g fill="none" stroke="#0dab76" stroke-width=".17">
<path d="M116.8 67.9h7.1M134.4 67.9h28M144.9 67.9v1.8"/>
<circle cx="120.4" cy="52.2" r=".33"/>
</g>
<circle cx="144.9" cy="67.9" r=".33" fill="#0dab76"/>
<g fill="none" stroke="#0dab76" stroke-width=".17">
<path d="M141.4 67.9v3.6"/>
<circle cx="144.9" cy="67.9" r=".33"/>
</g>
<circle cx="141.4" cy="67.9" r=".33" fill="#0dab76"/>
<g fill="none" stroke="#0dab76" stroke-width=".17">
<path d="M116.8 71.5h24.6M74.8 101.3h-29.8v10.5"/>
<circle cx="141.4" cy="67.9" r=".33"/>
</g>
<circle cx="45" cy="101.3" r=".33" fill="#0dab76"/>
<g fill="none" stroke="#0dab76" stroke-width=".17">
<path d="M116.8 83.7h7.1M116.8 99.5h3.6v7M39.8 101.3h5.2"/>
<circle cx="45" cy="101.3" r=".33"/>
</g>
<circle cx="120.4" cy="99.5" r=".33" fill="#0dab76"/>
<g fill="none" stroke="#0dab76" stroke-width=".17">
<path d="M120.4 99.5h42M116.8 104.8h45.6M146.6 104.8v1.7"/>
<circle cx="120.4" cy="99.5" r=".33"/>
</g>
<circle cx="146.6" cy="104.8" r=".33" fill="#0dab76"/>
<g fill="none" stroke="#0dab76" stroke-width=".17">
<path d="M55.5 52.2h19.3M71.3 52.2v1.7h3.5M213.2 46.9v1.8h-14M223.7 46.9v3.5h-24.5M243 99.5v5.3h-49M257 99.5v7h-63M45 136.3v1.7h29.8M52 132.8h22.8M52 134.5h22.8M116.8 127.6h19.3M116.8 125.8h19.3M213.2 150.3v1.8h-17.5"/>
<path d="M222 150.3v3.5h-26.3"/>
<circle cx="146.6" cy="104.8" r=".33"/>
</g>
<circle cx="71.3" cy="52.2" r=".33" fill="#0dab76"/>
<g fill="none" stroke="#0dab76" stroke-width=".17">
<path d="M71.3 53.9v14h3.5"/>
<circle cx="71.3" cy="52.2" r=".33"/>
</g>
<circle cx="71.3" cy="53.9" r=".33" fill="#0dab76"/>
<g fill="none" stroke="#0dab76" stroke-width=".17">
<path d="M71.3 71.5v12.2h3.5"/>
<circle cx="71.3" cy="53.9" r=".33"/>
</g>
<circle cx="71.3" cy="67.9" r=".33" fill="#0dab76"/>
<g fill="none" stroke="#0dab76" stroke-width=".17">
<path d="M71.3 67.9v3.6M71.3 83.7v22.8h3.5"/>
<circle cx="71.3" cy="67.9" r=".33"/>
</g>
<circle cx="71.3" cy="83.7" r=".33" fill="#0dab76"/>
<g fill="none" stroke="#0dab76" stroke-width=".17">
<path d="M66 52.2v1.7"/>
<circle cx="71.3" cy="83.7" r=".33"/>
</g>
<circle cx="66" cy="52.2" r=".33" fill="#0dab76"/>
<g fill="none" stroke="#0dab76" stroke-width=".17">
<path d="M71.3 71.5h-5.3v1.7"/>
<circle cx="66" cy="52.2" r=".33"/>
</g>
<circle cx="71.3" cy="71.5" r=".33" fill="#0dab76"/>
<g fill="none" stroke="#0dab76" stroke-width=".17">
<path d="M55.5 52.2v1.7"/>
<circle cx="71.3" cy="71.5" r=".33"/>
</g>
<circle cx="55.5" cy="52.2" r=".33" fill="#0dab76"/>
<g fill="none" stroke="#0dab76" stroke-width=".17">
<path d="M39.8 52.2h15.7M53.8 99.5h21M73 99.5v3.5h1.8"/>
<circle cx="55.5" cy="52.2" r=".33"/>
</g>
<circle cx="73" cy="99.5" r=".33" fill="#0dab76"/>
<g fill="none" stroke="#0dab76" stroke-width=".17">
<path d="M62.5 99.5v12.3"/>
<circle cx="73" cy="99.5" r=".33"/>
</g>
<circle cx="62.5" cy="99.5" r=".33" fill="#0dab76"/>
<g fill="none" stroke="#0dab76" stroke-width=".17">
<path d="M53.8 99.5v12.3"/>
<circle cx="62.5" cy="99.5" r=".33"/>
</g>
<circle cx="53.8" cy="99.5" r=".33" fill="#0dab76"/>
<g fill="none" stroke="#0dab76" stroke-width=".17">
<path d="M213.2 39.9v-1.7h10.5v1.7M39.8 99.5h14M220.3 90.7h-7.1v1.8M236 90.7h-12.3v1.8M267.5 90.7h-10.5v1.8M32.7 129.3h12.3M116.8 136.3h19.3M227.2 134.5h-14v8.8M232.5 136.3h-10.5v7"/>
<circle cx="53.8" cy="99.5" r=".33"/>
</g>
<text font-size="6.3" x="13.5" y="29.4">Power Management</text>
<g font-size="3.7">
<text x="194" y="28.5">I2C0 Pull-up Resistors</text>
<text x="18.7" y="44.3">I2C Address: 0x30 (7-bit)</text>
<text x="194" y="79.3">Pull-up Resistors</text>
<text x="194" y="130.2">AM62 Reset Resistors</text>
</g>
<g font-size="2.5" fill="#c90d0c">
<text x="24.8" y="20.2">1</text>
<text x="57.5" y="20.2">2</text>
<text x="90.3" y="20.2">3</text>
<text x="123" y="20.2">4</text>
<text x="155.8" y="20.2">5</text>
<text x="188.5" y="20.2">6</text>
<text x="221.3" y="20.2">7</text>
<text x="254" y="20.2">8</text>
<text x="6.9" y="39">A</text>
<text x="271.5" y="39">A</text>
<text x="6.9" y="73.8">B</text>
<text x="271.5" y="73.8">B</text>
<text x="6.9" y="108.7">C</text>
<text x="271.5" y="108.7">C</text>
<text x="6.9" y="143.6">D</text>
<text x="271.5" y="143.6">D</text>
<text x="6.9" y="178.5">E</text>
<text x="271.5" y="178.5">E</text>
<text x="222.9" y="183.6">Octavo Systems LLC.</text>
<text x="222.9" y="187.1">OSD62-PM-BRK</text>
<text x="24.8" y="197.2">1</text>
<text x="57.5" y="197.2">2</text>
<text x="90.3" y="197.2">3</text>
<text x="123" y="197.2">4</text>
<text x="155.8" y="197.2">5</text>
<text x="188.5" y="197.2">6</text>
<text x="221.3" y="197.2">7</text>
<text x="222.9" y="194.1">Sheet:</text>
<text x="232.5" y="194.1">7/12</text>
<text x="254" y="197.2">8</text>
<text x="255.7" y="194.1">Rev: 1D</text>
</g>
<g font-size="2.5">
<text x="18.7" y="34.6">See https://www.ti.com/lit/an/slvafd0a/slvafd0a.pdf</text>
<text x="20.1" y="37.3">- Using TPS6521903</text>
</g>
<text font-size="2.2" fill="#c90d0c" x="222.9" y="190.6">7/15/2025 5:40 PM</text>
<g font-size="1.7">
<text x="213.2" y="38.2">VIN-3P3-LS</text>
<text x="215" y="41.7">R52</text>
<text x="225.5" y="41.7">R53</text>
<text x="215" y="45.2">5%</text>
<text x="215" y="46.9">0402</text>
<text x="215" y="43.4">4.7k</text>
<text x="225.5" y="43.4">4.7k</text>
<text x="225.5" y="45.2">5%</text>
<text x="225.5" y="46.9">0402</text>
<text x="41.5" y="52.2">VIN-3P3</text>
<text x="78.3" y="49.9">U6</text>
<text x="97.6" y="53.8">Buck 1:</text>
<text x="122.1" y="48.7">TFM201610ALC-R47MTAA</text>
<text x="122.1" y="53.9">0806</text>
<text x="122.1" y="52.2">L4</text>
<text x="134.4" y="52.2">0.47uH</text>
<text x="134.4" y="53.9">5.2A</text>
<text x="150.2" y="52.2">BUCK1-0P75</text>
<text x="201" y="48.7">I2C0_SCL</text>
<text x="201" y="50.4">I2C0_SDA</text>
<text x="50" y="57.4">10uF</text>
<text x="50.7" y="55.7">C51</text>
<text x="50.8" y="59.2">10V</text>
<text x="60.5" y="57.4">22uF</text>
<text x="61.2" y="55.7">C52</text>
<text x="61.3" y="59.2">10V</text>
<text x="97.6" y="55.6">0.6 - 3.4</text>
<text x="97.6" y="57.4">3.5A</text>
<text x="146.6" y="57.4">47uF</text>
<text x="146.6" y="59.2">6.3V</text>
<text x="146.6" y="55.7">C53</text>
<text x="50" y="61">0402</text>
<text x="53.8" y="64.5">GND</text>
<text x="60.5" y="61">0402</text>
<text x="64.3" y="64.5">GND</text>
<text x="122.1" y="64.5">AOTA-B160808SR47MT</text>
<text x="143.1" y="64.5">GND</text>
<text x="146.6" y="61">0603</text>
<text x="97.6" y="67.8">Buck 2:</text>
<text x="97.6" y="69.6">0.6 - 3.4</text>
<text x="97.6" y="71.5">2A</text>
<text x="122.1" y="69.7">0603</text>
<text x="122.1" y="67.9">L3</text>
<text x="134.4" y="67.9">0.47uH</text>
<text x="134.4" y="69.7">3A</text>
<text x="146.6" y="71.5">C49</text>
<text x="150.2" y="67.9">BUCK2-1P8</text>
<text x="60.5" y="76.7">22uF</text>
<text x="61.2" y="75">C48</text>
<text x="146.6" y="73.2">47uF</text>
<text x="146.6" y="75">6.3V</text>
<text x="146.6" y="76.7">0603</text>
<text x="60.5" y="80.2">0402</text>
<text x="61.3" y="78.5">10V</text>
<text x="64.3" y="83.7">GND</text>
<text x="97.6" y="83.6">Buck 3:</text>
<text x="122.1" y="83.7">L2</text>
<text x="134.4" y="83.7">0.47uH</text>
<text x="143.1" y="80.2">GND</text>
<text x="150.2" y="83.7">BUCK3-1P2</text>
<text x="97.6" y="85.4">0.6 - 3.4</text>
<text x="97.6" y="87.2">2A</text>
<text x="122.1" y="85.5">0603</text>
<text x="134.4" y="85.5">3A</text>
<text x="146.6" y="89">47uF</text>
<text x="146.6" y="87.2">C47</text>
<text x="146.6" y="90.8">6.3V</text>
<text x="146.6" y="92.5">0603</text>
<text x="213.2" y="90.8">VIN-3P3</text>
<text x="215" y="94.2">R22</text>
<text x="223.7" y="90.8">VIN-3P3-LS</text>
<text x="225.5" y="94.2">R23</text>
<text x="244.8" y="90.8">LDO3-1P8</text>
<text x="244.8" y="94.2">R24</text>
<text x="257" y="90.8">VIN-3P3-LS</text>
<text x="258.8" y="94.2">R25</text>
<text x="41.5" y="101.3">BUCK2-1P8</text>
<text x="41.5" y="99.5">VIN-3P3</text>
<text x="143.1" y="96">GND</text>
<text x="150.2" y="101.3">LDO2-0P85</text>
<text x="150.2" y="99.5">LDO1-1P8-3P3</text>
<text x="195.7" y="101.3">PMIC_PWR_BTN</text>
<text x="215" y="97.7">5%</text>
<text x="215" y="99.5">0402</text>
<text x="215" y="96">10k</text>
<text x="225.5" y="97.7">5%</text>
<text x="225.5" y="99.5">0402</text>
<text x="225.5" y="96">10k</text>
<text x="244.8" y="97.7">5%</text>
<text x="244.8" y="99.5">0402</text>
<text x="244.8" y="96">10k</text>
<text x="258.8" y="97.7">5%</text>
<text x="258.8" y="99.5">0402</text>
<text x="258.8" y="96">10k</text>
<text x="94.1" y="108">LDO:</text>
<text x="150.2" y="103">LDO3-1P8</text>
<text x="150.2" y="104.8">LDO4-2P5</text>
<text x="195.7" y="103">PMIC_LPM_EN0</text>
<text x="195.7" y="106.5">EXTINTN</text>
<text x="195.7" y="104.8">MCU_PORZ</text>
<text x="40.2" y="113.5">C38</text>
<text x="48.9" y="113.5">C39</text>
<text x="57.7" y="113.5">C40</text>
<text x="66.4" y="113.5">C41</text>
<text x="95" y="109.8">1: 0.6 - 3.4 @ 400mA</text>
<text x="95" y="111.6">2: 0.6 - 3.4 @ 400mA</text>
<text x="95" y="113.5">3: 1.2 - 3.4 @ 300mA</text>
<text x="122.1" y="110">10uF</text>
<text x="122.1" y="111.8">10V</text>
<text x="122.1" y="113.5">0402</text>
<text x="122.1" y="108.2">C42</text>
<text x="130.8" y="108.2">C43</text>
<text x="130.9" y="110">10uF</text>
<text x="130.9" y="111.8">10V</text>
<text x="130.9" y="113.5">0402</text>
<text x="139.6" y="108.2">C44</text>
<text x="139.6" y="110">10uF</text>
<text x="139.6" y="111.8">10V</text>
<text x="139.6" y="113.5">0402</text>
<text x="148.4" y="108.2">C45</text>
<text x="148.4" y="110">10uF</text>
<text x="148.4" y="111.8">10V</text>
<text x="148.4" y="113.5">0402</text>
<text x="39.5" y="115.3">10uF</text>
<text x="39.5" y="118.8">0402</text>
<text x="40.3" y="117">10V</text>
<text x="48.3" y="115.3">10uF</text>
<text x="48.3" y="118.8">0402</text>
<text x="49" y="117">10V</text>
<text x="57" y="115.3">10uF</text>
<text x="57.1" y="118.8">0402</text>
<text x="57.8" y="117">10V</text>
<text x="65.3" y="115.3">2.2uF</text>
<text x="65.8" y="118.8">0402</text>
<text x="66.5" y="117">10V</text>
<text x="95" y="115.3">4: 1.2 - 3.4 @ 300mA</text>
<text x="118.6" y="117">GND</text>
<text x="127.4" y="117">GND</text>
<text x="136.1" y="117">GND</text>
<text x="144.9" y="117">GND</text>
<text x="43.3" y="122.3">GND</text>
<text x="52" y="122.3">GND</text>
<text x="53.8" y="125.8">RESETSTATZ</text>
<text x="60.8" y="122.3">GND</text>
<text x="69.5" y="122.3">GND</text>
<text x="120.4" y="125.8">MCU_PORZ</text>
<text x="34.5" y="129.3">VIN-3P3-LS</text>
<text x="46.7" y="131.1">R13</text>
<text x="53.8" y="127.5">PMIC_LPM_EN0</text>
<text x="120.4" y="127.5">EXTINTN</text>
<text x="46.7" y="134.5">5%</text>
<text x="46.7" y="136.3">0402</text>
<text x="46.7" y="132.8">10k</text>
<text x="53.8" y="136.3">PMIC_PWR_BTN</text>
<text x="53.8" y="132.8">I2C0_SCL</text>
<text x="53.8" y="134.5">I2C0_SDA</text>
<text x="120.4" y="136.3">TPS22965_EN</text>
<text x="215" y="134.5">VIN-3P3-LS</text>
<text x="223.7" y="136.3">VIN-3P3-LS</text>
<text x="35.3" y="138">GPIO1_49</text>
<text x="53.8" y="138">MMC1_SDWP</text>
<text x="78.3" y="146.8">TPS6521903RHB</text>
<text x="215" y="148.6">5%</text>
<text x="215" y="146.8">10k</text>
<text x="215" y="145.1">R10</text>
<text x="223.7" y="146.8">10k</text>
<text x="223.7" y="145.1">R11</text>
<text x="223.7" y="148.6">5%</text>
<text x="32.7" y="153.3">PMIC_VSEL_SD requires an external pull up to the voltage of the IO bank that drives it.</text>
<text x="32.7" y="155.1">This is VDDSHV0, i.e. VIN-3P3-LS, (MMC1_SDWP) for this design.</text>
<text x="118.6" y="152.1">GND</text>
<text x="129.1" y="153.3">GPO2 is enabled in the TPS6521903 configuration</text>
<text x="129.1" y="155.1">and used by the PMIC to enable the 3.3V load switch.</text>
<text x="197.4" y="153.8">RESET_REQZ</text>
<text x="197.4" y="152.1">MCU_RESETZ</text>
<text x="215" y="150.3">0402</text>
<text x="223.7" y="150.3">0402</text>
<text x="32.7" y="160.3">See https://www.ti.com/lit/ug/slvucj2a/slvucj2a.pdf for more information on the &quot;03&quot; configuration of the TPS65219.</text>
<text x="32.7" y="163.8">See https://octavosystems.com/app_notes/osd62x-pm-power-application-note/ for an in-depth discusion of the TPS65219.</text>
</g>
<g font-size="1.5">
<text x="75.9" y="51.9">4</text>
<text x="75.9" y="53.7">5</text>
<text x="79.9" y="52.7">PVIN_B1_1</text>
<text x="105.7" y="52.7">LX_B1_1</text>
<text x="115" y="51.9">2</text>
<text x="115" y="53.7">3</text>
<text x="79.9" y="54.5">PVIN_B1_2</text>
<text x="105.7" y="54.5">LX_B1_2</text>
<text x="107.3" y="58">FB_B1</text>
<text x="115" y="57.2">1</text>
<text x="75.1" y="67.7">30</text>
<text x="79.9" y="68.5">PVIN_B2</text>
<text x="107.4" y="68.5">LX_B2</text>
<text x="115" y="67.7">29</text>
<text x="115" y="71.2">32</text>
<text x="107.3" y="72">FB_B2</text>
<text x="75.1" y="83.5">26</text>
<text x="115" y="83.5">27</text>
<text x="79.9" y="84.2">PVIN_B3</text>
<text x="107.3" y="87.8">FB_B3</text>
<text x="107.4" y="84.3">LX_B3</text>
<text x="115" y="87">24</text>
<text x="75.1" y="101">20</text>
<text x="75.9" y="99.3">6</text>
<text x="79.9" y="100">PVIN_LDO1</text>
<text x="79.9" y="101.8">PVIN_LDO2</text>
<text x="106.9" y="101.8">VLDO2</text>
<text x="106.9" y="100">VLDO1</text>
<text x="115" y="101">19</text>
<text x="115" y="99.3">7</text>
<text x="75.1" y="102.7">22</text>
<text x="75.1" y="106.3">13</text>
<text x="79.9" y="103.5">PVIN_LDO34</text>
<text x="79.9" y="107">VSYS</text>
<text x="106.9" y="105.3">VLDO4</text>
<text x="106.9" y="103.5">VLDO3</text>
<text x="115" y="104.5">23</text>
<text x="115" y="102.7">21</text>
<text x="75.1" y="109.8">14</text>
<text x="79.9" y="110.5">VDD1P8</text>
<text x="75.1" y="125.6">28</text>
<text x="115" y="125.6">18</text>
<text x="75.1" y="127.3">31</text>
<text x="79.9" y="126.3">MODE_RESET</text>
<text x="79.9" y="128.1">MODE_STBY</text>
<text x="104.7" y="126.3">NRSTOUT</text>
<text x="108.3" y="128.1">NINT</text>
<text x="115" y="127.3">11</text>
<text x="75.1" y="132.5">10</text>
<text x="75.1" y="136.1">25</text>
<text x="75.1" y="137.8">12</text>
<text x="75.9" y="134.3">9</text>
<text x="79.9" y="133.3">SCL</text>
<text x="79.9" y="135.1">SDA</text>
<text x="79.9" y="136.8">EN/PB/VSENSE</text>
<text x="107.7" y="136.8">GPO2</text>
<text x="107.7" y="135.1">GPO1</text>
<text x="108.1" y="133.4">GPIO</text>
<text x="115" y="136.1">17</text>
<text x="115" y="134.3">8</text>
<text x="115" y="132.5">16</text>
<text x="79.9" y="138.6">VSEL_SD/VSEL_DDR</text>
<text x="107.5" y="142.1">AGND</text>
<text x="108.8" y="143.9">PAD</text>
<text x="115" y="143.1">PAD</text>
<text x="115" y="141.3">15</text>
</g>
</svg>
